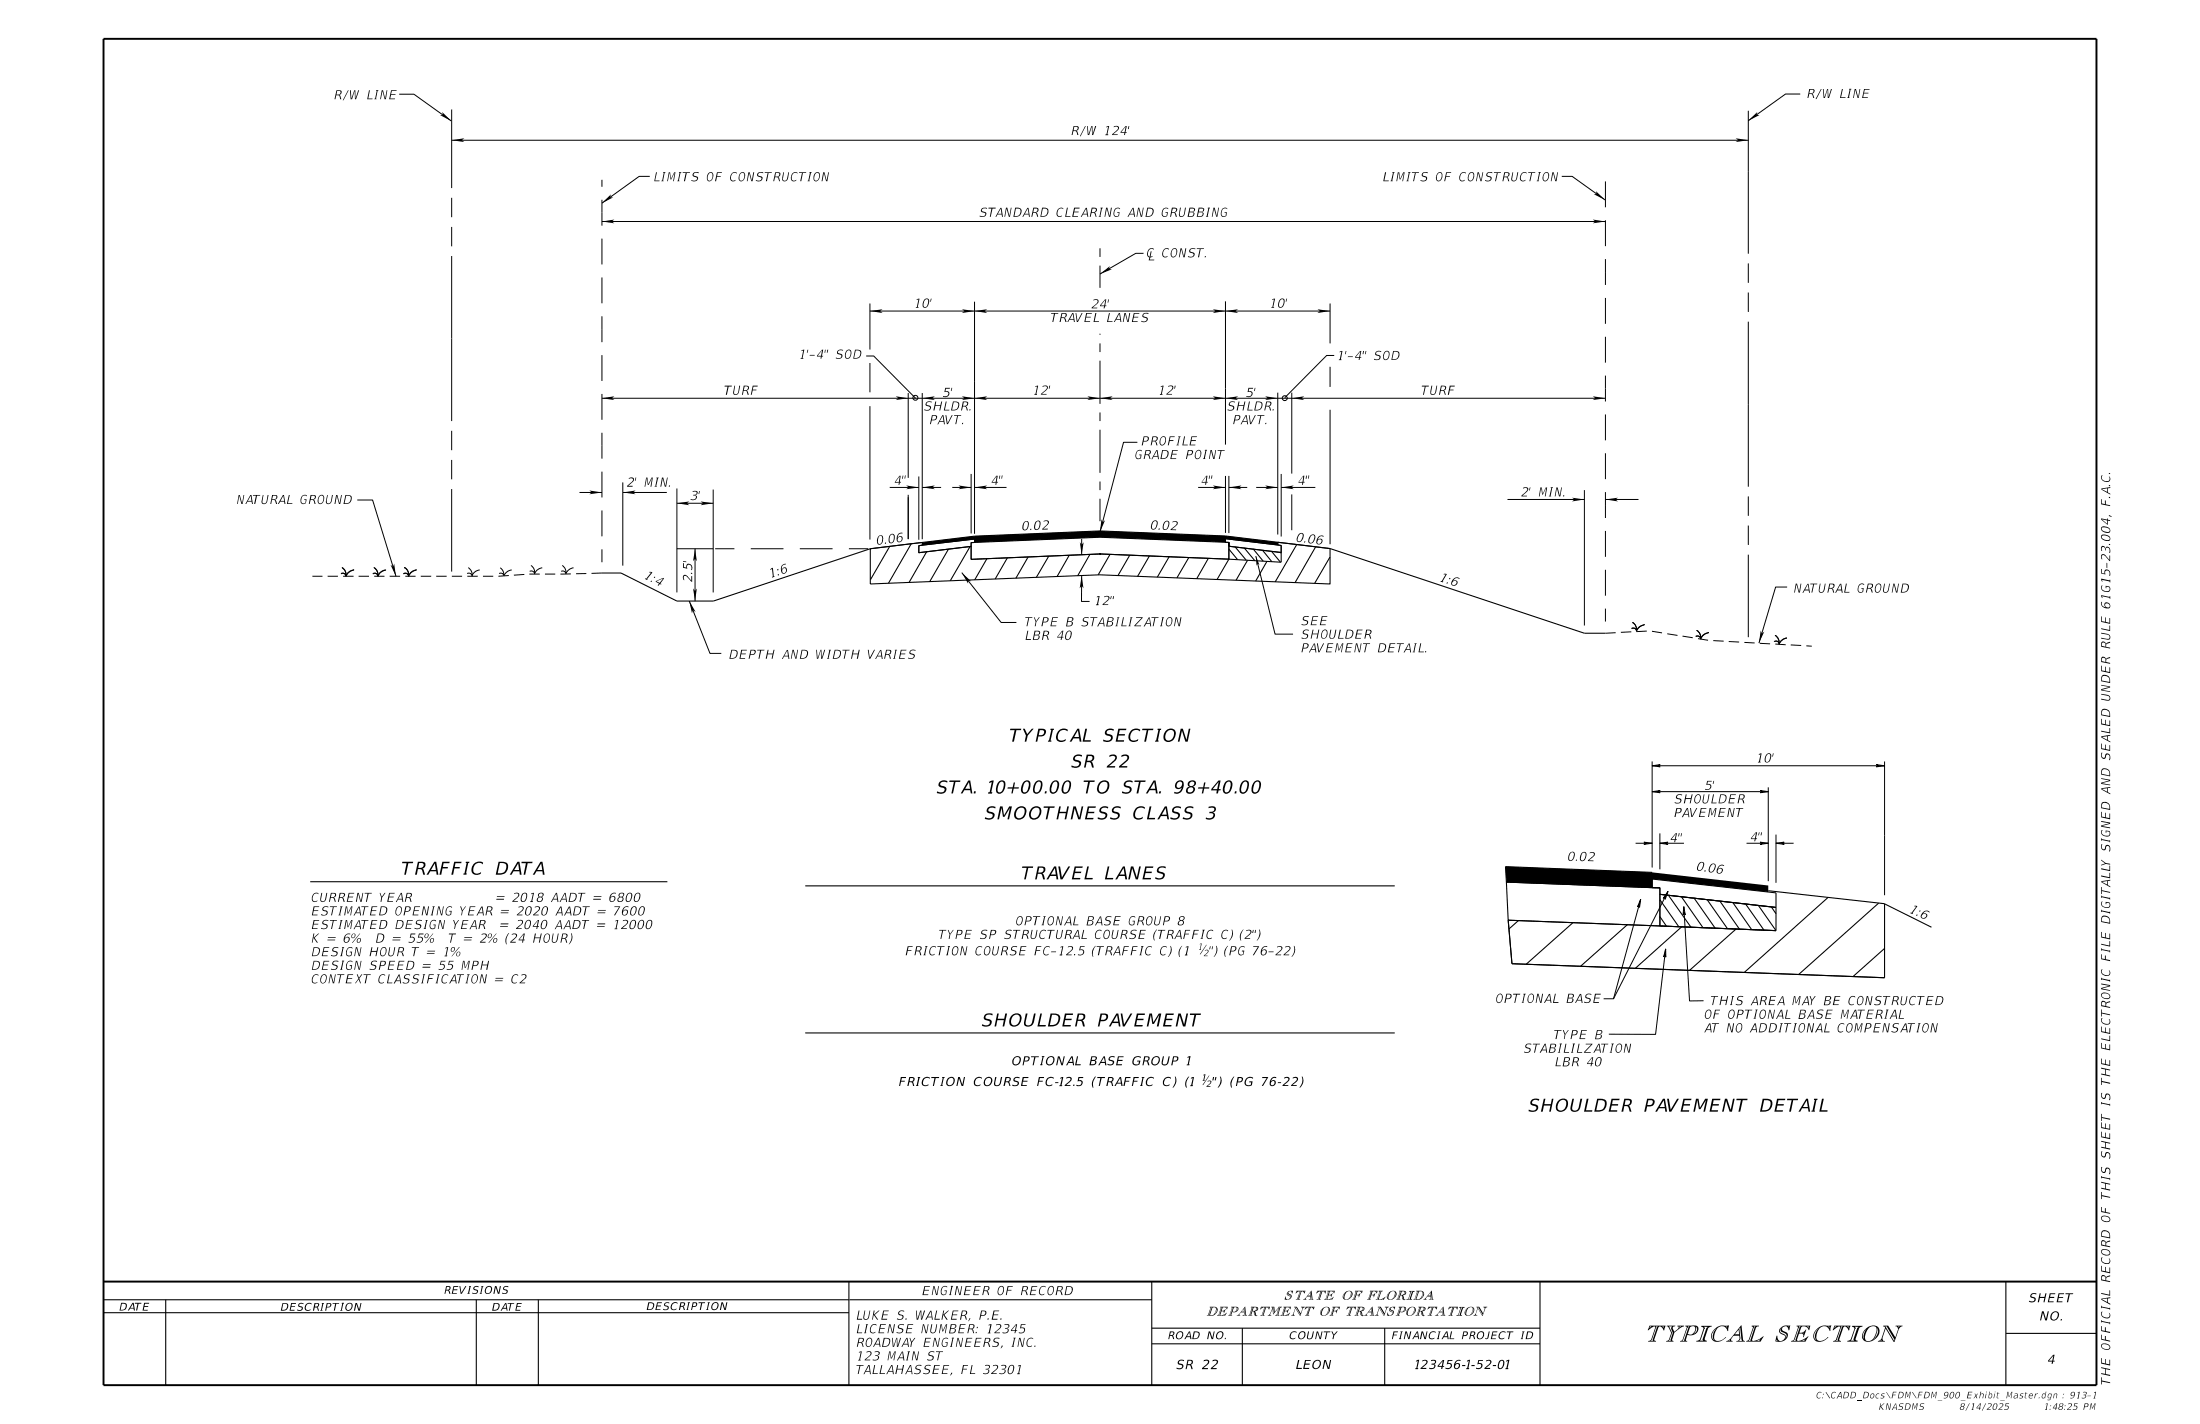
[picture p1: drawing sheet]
<svg xmlns="http://www.w3.org/2000/svg" width="432mm" height="279mm" viewBox="0 0 432 279" stroke-linecap="round" stroke-linejoin="round" font-family="sans-serif">
<g fill="none" stroke="#000" stroke-width=".2">
<path d="M78.4 18.5h2.8l7.4 5.2M353.3 18.5h-2.9l-7.3 5.2M88.7 27.5h254.4M88.7 21.5v15.4M88.7 38.8v3.8M118.1 35.3v1.4M118.1 39.2v5.1M127.5 34.6h-2.1l-7.3 5.3M306.5 34.6h2.1l6.4 4.6M315.1 35.6v5.1M343.1 21.7v28.1M88.7 44.5v3.8"/>
<path d="M88.7 50.2v32.4M118.1 43.5h197M118.1 46.8v5.1M118.1 54.4v5.1M170.7 59.5v9.1M191.3 59.2v45.5M215.9 48.7v1.7M215.9 52.1v4.4M224.4 49.7h-1.5l-7 4.1M240.5 59.1v28.1M261.1 59.5v7.9M315.1 43.2v5.1"/>
<path d="M315.1 50.8v5.1M315.1 58.5v5M343.1 51.7v3.8M343.1 57.4v3.8M118.1 78.1h197M118.1 62.1v5M118.1 69.7v5.1M118.1 77.3v5.1M170 69.8h1.5l8.2 8.3M170.7 71.2v5.8M170.7 79.7v26.2M170.7 61h90.4"/>
<path d="M178.3 77.1v16.7M181 77.1v28.7M215.9 65.5v.2M215.9 67.4v1.7M215.9 70.8v8.4M250.8 77v27.9M253.5 77v15.9M261.1 72v3.9M261.9 69.7h-1.5l-8.2 8.3M315.1 66.1v5.1M315.1 73.7v5.1M343.1 63.1v32.4"/>
<path d="M70.1 98.1h3l4.6 15M88.7 84.5v3.8M88.7 90.2v3.9M88.7 96v16.1M113.7 96.6h4.4M118.1 84.9v5.1M118.1 92.5v5.1M122.2 94.7v16.3M122.3 96.6h8.6M132.9 98.7h7.1M132.9 95.8v20.4M140 96.1v20.1"/>
<path d="M174.6 95.6h5.7M178.3 97.1v8.7M180.3 93.5v12.4M181 95.6h3.7M186.9 95.6h3.7M190.6 93v11.7M191.3 95.6h6.3M215.9 80.9v1.7M215.9 84.3v8.5M215.9 94.5v1.7M215.9 97.9v4.4M223.2 86.8h-2.7l-4.6 17.6"/>
<path d="M235.2 95.6h5.3M240.5 93.4v11.2M241.2 95.6h3.6M241.2 93.4v11.2M246.6 95.6h4.2M251.5 95.6h6.7M251.5 93v12.3M253.5 97v7M261.1 80.4v26.4M295.9 98h15.1M311 96.2v26.5M315.1 98h6.5"/>
<path d="M315.1 81.3v5.1M315.1 88.9v5.1M315.1 96.6v5M343.1 97.4v3.8M61.3 113.1h2M64.3 113.1h2M67 112.5h.1M67.2 111.4a1.5 1.5 0 0 1 .7 1.6M67.2 111.4h.1M67.2 111.4a1.67 1.67 0 0 1 .7 1.7M67.3 113.1h2.1M69.4 111.8a1.89 1.89 0 0 0-1.5 1.1 .65 .65 0 0 0-.9-.4"/>
<path d="M69.4 111.9a1.89 1.89 0 0 0-1.5 1.2l-.1-.4a.58 .58 0 0 0-.8-.1M69.4 111.9h.1M70.4 113.1h2M73.2 112.5a.62 .62 0 0 1 1 .4M73.2 112.5h.1M73.4 111.4h.1M73.4 113.1h2.1M73.4 111.4a1.59 1.59 0 0 1 .8 1.7M73.4 111.4a1.61 1.61 0 0 1 .8 1.6M75.7 111.8a1.89 1.89 0 0 0-1.5 1.1M75.7 111.9h.1M75.7 111.9a1.95 1.95 0 0 0-1.5 1.2 .6 .6 0 0 0-1-.5"/>
<path d="M76.5 113.1h2M79.2 112.5a.66 .66 0 0 1 1 .4M79.2 112.5h.1M79.5 111.4h.1M79.4 111.4a1.57 1.57 0 0 1 .8 1.6M79.5 111.4a1.59 1.59 0 0 1 .7 1.7M79.6 113.1h2M81.7 111.8a1.8 1.8 0 0 0-1.5 1.1M81.7 111.9a1.94 1.94 0 0 0-1.5 1.2l-.2-.4a.58 .58 0 0 0-.7-.1M81.7 111.9h.1M82.6 113.1h2M85.6 113.1h2.1"/>
<path d="M88.7 113.1h2M91.7 113.1h2.1M91.9 111.4a1.62 1.62 0 0 1 .7 1.7M94.2 111.8a1.89 1.89 0 0 0-1.6 1.1 .65 .65 0 0 0-.9-.4M94.8 113.1h2M98 112.5a.62 .62 0 0 1 .9 .4M98.2 111.4a1.61 1.61 0 0 1 .7 1.6M99.9 112.9l-2.1 .2M100.4 111.8a1.89 1.89 0 0 0-1.5 1.1M102.9 112.7l-2 .2M103.9 112.6h2M104 112.1a.66 .66 0 0 1 .9 .4"/>
<path d="M104.2 110.9a1.59 1.59 0 0 1 .7 1.7M106.4 111.4a1.85 1.85 0 0 0-1.4 1.1M107 112.6h2M110.1 112.1a.63 .63 0 0 1 1 .4M110.3 110.9a1.59 1.59 0 0 1 .8 1.7M112 112.6h-2M112.6 111.4a1.89 1.89 0 0 0-1.5 1.1M115.1 112.5l-2 .1M118.1 100.2v5M118.1 107.8v2.5M118.1 112.4l-2 .1M132.9 107.7h7.1"/>
<path d="M135.3 117.9l4 10.3h2.3M136.4 107.7v10.2M140.4 107.7h3.7M147.4 107.7h6.4M157 107.7h6.4M166.6 107.7h3.8M181 106.4l-10.2 1.3M188.8 112.4l7.7 9.7h3M191.3 105.8v.6M212.3 113v5h1.6M212.3 105.8v3M246.5 109.1l3.8 15.3h3.5"/>
<path d="M315.1 104.2v5.1M315.1 111.8v5.1M315.1 119.4v2.6M343.1 103.1v3.8M343.1 108.8v16.2M350.8 115.2h-2.3l-3.3 11M317.1 124.1l-2 .1M320.2 124l-2.1 .1M320.3 123.3h.1M320.3 123.3a.66 .66 0 0 1 .9 .3M320.3 123.3h.4a.6 .6 0 0 1 .5 .6M320.5 122.1a1.67 1.67 0 0 1 .7 1.7"/>
<path d="M320.5 122.2a1.5 1.5 0 0 1 .7 1.5M320.5 122.1h.1M322.7 122.6h.1M322.7 122.6a1.99 1.99 0 0 0-1.5 1.1M322.7 122.6a1.89 1.89 0 0 0-1.5 1.3M323.2 123.8l-2 .1M324.2 123.9l2 .3M327.2 124.4l2 .3M330.2 124.8l2 .3M332.8 124.8h.1M333.1 123.7a1.5 1.5 0 0 1 .7 1.6M333.1 123.7h.1"/>
<path d="M333.1 123.7a1.67 1.67 0 0 1 .7 1.7M333.3 125.3l1.9 .3M335.3 124.2h.1M335.3 124.1a1.89 1.89 0 0 0-1.5 1.1 .65 .65 0 0 0-1-.4M335.3 124.2a1.89 1.89 0 0 0-1.5 1.2l-.3-.5h-.6M336.3 125.7l2 .1M339.3 125.9l2 .1M342.4 126l2 .2M345.4 126.2l2 .1M348.3 125.9l.2-.1a.59 .59 0 0 1 .7 .6M348.3 125.9a.61 .61 0 0 1 .9 .3M348.3 125.9h.1"/>
<path d="M348.4 126.4l2.1 .1M348.5 124.7h.1M348.5 124.7a1.68 1.68 0 0 1 .7 1.7 1.91 1.91 0 0 1 1.5-1.2M348.5 124.7a1.71 1.71 0 0 1 .7 1.6M350.7 125.2a1.89 1.89 0 0 0-1.5 1.1M351.5 126.5l2 .1M354.5 126.7l1.1 .1M324.3 155.3h22.8M324.3 149.4v20.8M324.3 150.2h45.6M324.3 155.3l1.5-.2-.4 .2 .4 .2zM324.3 150.2l1.5-.2-.4 .2 .4 .3z"/>
<path d="M345.5 155.1l1.6 .2-1.6 .2 .4-.2zM347.1 154.5v18.4M368.3 150l1.6 .2-1.6 .3 .5-.3zM369.9 149.4v26.2M321 165.5h3.3M322 176.5l-.2 1.5-.1-.4-.3 .3zM322 176.5l-5.3 19.5h-2M322.7 165.2l1.6 .3-1.6 .2 .4-.2zM325.8 165.5h4.7M325.8 175.5l22.8 2.5M325.8 163.5v7.1M325.8 165.5l1.5-.3-.4 .3 .4 .2z"/>
<path d="M327.4 174.9l-.6 1.5v-.5l-.3 .3zM327.4 174.9l-10.7 21.1M330.5 177.9l1.1 18.5h2.8M330.5 177.9l.3 1.6-.3-.5-.2 .5zM342.8 165.5h4.3M348.6 165.5h3.4M348.6 163.8v9.4M348.6 165.5l1.6-.3-.5 .3 .5 .2zM325.8 181.7l22.8 .9M326.9 186.2l.1 1.6-.2-.5-.3 .4zM326.9 186.2l-2 16.8-9.1-.1"/>
<circle cx="179.7" cy="78.1" r=".49"/>
<circle cx="252.2" cy="78.1" r=".49"/>
</g>
<g fill="#000">
<path d="M236.7 185.4h.2l-1.3 1.9h-.1zM237.3 211h.1l-1.3 1.9h-.1z"/>
<path d="M86.8 22l1.8 1.7-2.2-1.1h.6z" fill-rule="evenodd"/>
<path d="M88.7 27.5l2.4-.4-.5 .4 .5 .4z" fill-rule="evenodd"/>
<path d="M118.1 39.9l1.8-1.8-.2 .6h.6z" fill-rule="evenodd"/>
<path d="M128.8 33.8h.1l-.3 1.6h.9l-.1 .2h-1z" fill-rule="evenodd"/>
<path d="M130.2 33.8h.4v.1h-.1l-.4 1.6 .1 .1h-.4l.2-.1 .3-1.6h-.2z" fill-rule="evenodd"/>
<path d="M131.3 33.8h.2l.2 1.3 .6-1.3h.3l-.3 1.8h-.2l.3-1.8-.6 1.4h-.2l-.2-1.4-.3 1.8h-.1z" fill-rule="evenodd"/>
<path d="M133.3 33.8h.4l-.1 .1-.4 1.6h.2v.1h-.5l.2-.1 .3-1.6h-.2z" fill-rule="evenodd"/>
<path d="M134 33.8h1.4v.1h-.6l-.4 1.7h-.2l.4-1.7h-.6z" fill-rule="evenodd"/>
<path d="M136.2 33.9l.7-.1h.3l-.1 .2a.54 .54 0 0 0-.6-.1 .54 .54 0 0 0-.3 .5 .73 .73 0 0 1 .8 .6 .88 .88 0 0 1-1.3 .5v-.2a.58 .58 0 0 0 .7 .2 .58 .58 0 0 0 .3-.6 .75 .75 0 0 1-.8-.6z" fill-rule="evenodd"/>
<path d="M139 34a1.16 1.16 0 0 0 0 1.6 1.03 1.03 0 0 0 .9-.7 1.03 1.03 0 0 0-.2-1.1h-.4zM139.2 34a.47 .47 0 0 1 .6 .1 .47 .47 0 0 1 0 .6 .56 .56 0 0 1-.2 .6 .56 .56 0 0 1-.7-.1 1.25 1.25 0 0 1 .3-1.2z" fill-rule="evenodd"/>
<path d="M140.7 33.8h1v.1h-.8l-.1 .6h.7v.2h-.8l-.2 .9h-.2z" fill-rule="evenodd"/>
<path d="M143.7 34l.6-.2 .3 .1v.2a.73 .73 0 0 0-.9 0 .73 .73 0 0 0-.2 .8 .5 .5 0 0 0 .3 .6 .5 .5 0 0 0 .6-.3 .6 .6 0 0 1-.8 .3 .6 .6 0 0 1-.3-.8z" fill-rule="evenodd"/>
<path d="M145.3 34a.97 .97 0 0 0 .2 1.6 1.1 1.1 0 0 0 .4-1.8h-.3zM145.5 34a.48 .48 0 0 1 .5 .1 .48 .48 0 0 1 .1 .6 .56 .56 0 0 1-.3 .6 .56 .56 0 0 1-.6-.1 1.31 1.31 0 0 1 .3-1.2z" fill-rule="evenodd"/>
<path d="M146.9 33.8h.2l.5 1.6 .2-1.6h.2l-.3 1.8h-.2l-.5-1.7-.3 1.7h-.1z" fill-rule="evenodd"/>
<path d="M148.8 33.9l.8-.1h.2v.2a.54 .54 0 0 0-.7-.1 .54 .54 0 0 0-.3 .5 .68 .68 0 0 1 .8 .7 .91 .91 0 0 1-1.3 .4l.1-.2a.58 .58 0 0 0 .7 .2 .58 .58 0 0 0 .3-.6 .75 .75 0 0 1-.8-.6z" fill-rule="evenodd"/>
<path d="M150.1 33.8h1.4l-.1 .1h-.6l-.3 1.7h-.2l.4-1.7h-.6z" fill-rule="evenodd"/>
<path d="M152.2 33.8l-.4 1.8h.1l.2-.8 .5 .1 .3 .7h.2l-.2-.7-.2-.2a.46 .46 0 0 0 .5-.4 .46 .46 0 0 0-.5-.5zM152.3 33.9h.3a.36 .36 0 0 1 .4 .5 .36 .36 0 0 1-.5 .2h-.3z" fill-rule="evenodd"/>
<path d="M153.7 33.8h.2l-.2 1.1a.42 .42 0 0 0 .3 .6 .42 .42 0 0 0 .5-.5l.2-1.2h.2l-.2 1.1a.6 .6 0 0 1-.6 .7 .6 .6 0 0 1-.6-.7z" fill-rule="evenodd"/>
<path d="M155.5 34a.54 .54 0 0 1 .6-.3 .54 .54 0 0 1 .4 .4 .73 .73 0 0 0-.9 0 .73 .73 0 0 0-.2 .8 .5 .5 0 0 0 .3 .6 .5 .5 0 0 0 .6-.3 .6 .6 0 0 1-.8 .3 .6 .6 0 0 1-.2-.8z" fill-rule="evenodd"/>
<path d="M156.8 33.8h1.5l-.1 .1h-.6l-.3 1.7h-.2l.3-1.7h-.6z" fill-rule="evenodd"/>
<path d="M158.9 33.8h.4l-.5 1.7h.2l-.5 .1 .1-.1z" fill-rule="evenodd"/>
<path d="M159.9 34a1.15 1.15 0 0 0 .1 1.6 1.03 1.03 0 0 0 .9-.7 1.03 1.03 0 0 0-.3-1.1h-.3zM160.2 34a.47 .47 0 0 1 .5 .1 .47 .47 0 0 1 .1 .6 .56 .56 0 0 1-.3 .6 .56 .56 0 0 1-.7-.1l.1-.7z" fill-rule="evenodd"/>
<path d="M161.6 33.8h.2l.4 1.6 .4-1.6h.1l-.3 1.8h-.3l-.4-1.7-.3 1.7h-.1z" fill-rule="evenodd"/>
<path d="M271.9 33.8h.2l-.4 1.6h.9v.2h-1.1z" fill-rule="evenodd"/>
<path d="M273.3 33.8h.4l-.1 .1-.3 1.6h.1l-.5 .1 .2-.1 .3-1.6h-.1z" fill-rule="evenodd"/>
<path d="M274.4 33.8h.2l.2 1.3 .6-1.3h.3l-.3 1.8h-.2l.4-1.8-.7 1.4h-.2l-.2-1.4-.3 1.8h-.1z" fill-rule="evenodd"/>
<path d="M276.4 33.8h.4v.1h-.1l-.3 1.6 .1 .1h-.5l.2-.1 .3-1.6h-.1z" fill-rule="evenodd"/>
<path d="M277.1 33.8h1.4v.1h-.6l-.4 1.7h-.1l.3-1.7h-.6z" fill-rule="evenodd"/>
<path d="M279.2 34l.2-.2h.6h.2v.2a.57 .57 0 0 0-.6-.1 .57 .57 0 0 0-.4 .5l.2 .1a.55 .55 0 0 1 .6 .1 .55 .55 0 0 1 .1 .6 .98 .98 0 0 1-1.3 .3v-.2a.58 .58 0 0 0 .7 .2 .58 .58 0 0 0 .4-.6 .73 .73 0 0 1-.9-.6z" fill-rule="evenodd"/>
<path d="M282.2 34a.97 .97 0 0 0 .1 1.6 1.1 1.1 0 0 0 .5-1.8h-.3zM282.3 34a.48 .48 0 0 1 .6 .1 .48 .48 0 0 1 .1 .6 .56 .56 0 0 1-.3 .6 .56 .56 0 0 1-.7-.1 1.31 1.31 0 0 1 .3-1.2z" fill-rule="evenodd"/>
<path d="M283.8 33.8h1v.1h-.8l-.2 .6h.8v.2h-.8l-.2 .9h-.1z" fill-rule="evenodd"/>
<path d="M286.7 34a.54 .54 0 0 1 .6-.3 .54 .54 0 0 1 .4 .4 .75 .75 0 0 0-.9 0 .75 .75 0 0 0-.2 .8 .52 .52 0 0 0 .3 .6 .52 .52 0 0 0 .6-.3 .62 .62 0 0 1-.8 .3 .62 .62 0 0 1-.3-.8z" fill-rule="evenodd"/>
<path d="M288.4 34a1.15 1.15 0 0 0 0 1.6 1.04 1.04 0 0 0 .9-.7 1.04 1.04 0 0 0-.3-1.1h-.3zM288.6 34a.47 .47 0 0 1 .5 .1 .47 .47 0 0 1 .1 .6 .51 .51 0 0 1-.3 .6 .51 .51 0 0 1-.7-.2l.1-.6z" fill-rule="evenodd"/>
<path d="M290 33.8h.3l.4 1.6 .3-1.6h.1l-.3 1.8h-.2l-.5-1.7-.3 1.7h-.1z" fill-rule="evenodd"/>
<path d="M291.8 34l.3-.2h.6h.2v.2a.57 .57 0 0 0-.6-.1 .57 .57 0 0 0-.4 .5l.1 .1a.55 .55 0 0 1 .6 .1 .55 .55 0 0 1 .1 .6 .96 .96 0 0 1-1.2 .3v-.2a.58 .58 0 0 0 .7 .2 .58 .58 0 0 0 .3-.6 .72 .72 0 0 1-.8-.6z" fill-rule="evenodd"/>
<path d="M293.2 33.8h1.4v.1h-.6l-.4 1.7h-.2l.4-1.7h-.6z" fill-rule="evenodd"/>
<path d="M295.2 33.8l-.3 1.8h.2l.1-.8 .6 .1 .2 .7h.2l-.4-.9a.46 .46 0 0 0 .5-.5 .46 .46 0 0 0-.5-.4zM295.4 33.9h.3a.36 .36 0 0 1 .4 .5 .36 .36 0 0 1-.5 .2h-.4z" fill-rule="evenodd"/>
<path d="M296.9 33.8h.1l-.2 1.1a.42 .42 0 0 0 .3 .6 .42 .42 0 0 0 .5-.5l.2-1.2h.2l-.2 1.1a.58 .58 0 0 1-.6 .7 .58 .58 0 0 1-.5-.7z" fill-rule="evenodd"/>
<path d="M298.7 34l.7-.2 .2 .1v.2a.73 .73 0 0 0-.9 0 .73 .73 0 0 0-.2 .8 .5 .5 0 0 0 .3 .5 .5 .5 0 0 0 .6-.2 .6 .6 0 0 1-.8 .3 .6 .6 0 0 1-.3-.8z" fill-rule="evenodd"/>
<path d="M300 33.8h1.3v.1h-.6l-.3 1.7h-.2l.3-1.7h-.6z" fill-rule="evenodd"/>
<path d="M302 33.8h.4l-.1 .1-.4 1.6h.2l-.1 .1h-.4l.2-.1 .3-1.6h-.2z" fill-rule="evenodd"/>
<path d="M303.1 34a.97 .97 0 0 0 .1 1.6 1.1 1.1 0 0 0 .5-1.8h-.3zM303.3 34a.48 .48 0 0 1 .5 .1 .48 .48 0 0 1 .1 .6 .56 .56 0 0 1-.3 .6 .56 .56 0 0 1-.6-.1 1.31 1.31 0 0 1 .3-1.2z" fill-rule="evenodd"/>
<path d="M304.7 33.8h.2l.5 1.6 .2-1.6h.2l-.3 1.8h-.2l-.5-1.7-.3 1.7h-.1z" fill-rule="evenodd"/>
<path d="M313.2 37.5l1.8 1.7-2.2-1.1h.6z" fill-rule="evenodd"/>
<path d="M343.1 23.7l1.8-1.7-.2 .5 .6 .1z" fill-rule="evenodd"/>
<path d="M340.7 27.1l2.4 .4-2.4 .4 .5-.4z" fill-rule="evenodd"/>
<path d="M118.1 43.5l2.5-.4-.5 .4 .5 .3z" fill-rule="evenodd"/>
<path d="M215.9 53.8l1.9-1.6-.2 .6h.6z" fill-rule="evenodd"/>
<path d="M225.5 48.9l.7-.2 .3 .1-.1 .2a.74 .74 0 0 0-.8 0 .74 .74 0 0 0-.3 .8l.1 .4 .2 .2 .2-1.1h.2l-.2 1.1 .4-.2-.1 .2-.3 .1-.1 .4h.9l-.1 .2h-1l.1-.6a.98 .98 0 0 1-.1-1.6z" fill-rule="evenodd"/>
<path d="M228.5 48.9l.6-.2 .3 .1v.2a.77 .77 0 0 0-1.1 .3 .77 .77 0 0 0 .4 1.1l.5-.2a.61 .61 0 0 1-.8 .2 .61 .61 0 0 1-.3-.8z" fill-rule="evenodd"/>
<path d="M230.1 48.9a.96 .96 0 0 0 .2 1.6 1.1 1.1 0 0 0 .4-1.8h-.3zM230.3 48.9a.48 .48 0 0 1 .5 .1 .48 .48 0 0 1 .1 .6 .52 .52 0 0 1-.3 .7 .52 .52 0 0 1-.7-.3l.1-.6z" fill-rule="evenodd"/>
<path d="M231.7 48.7h.3l.4 1.6 .3-1.6h.1l-.3 1.8h-.2l-.5-1.6-.3 1.6h-.1z" fill-rule="evenodd"/>
<path d="M233.5 48.9l.6-.2 .5 .1v.1a.52 .52 0 0 0-.7-.1 .52 .52 0 0 0-.3 .6 .7 .7 0 0 1 .9 .6 .93 .93 0 0 1-1.3 .4v-.2a.63 .63 0 0 0 .6 .2 .63 .63 0 0 0 .5-.5l-.3-.2a.44 .44 0 0 1-.5-.2 .44 .44 0 0 1 0-.6z" fill-rule="evenodd"/>
<path d="M234.9 48.7h1.4v.2h-.6l-.4 1.6h-.2l.4-1.6h-.6z" fill-rule="evenodd"/>
<path d="M236.5 50.2h.2l-.1 .3h-.2z" fill-rule="evenodd"/>
<path d="M312.6 43.1l2.5 .4-2.5 .3 .5-.3z" fill-rule="evenodd"/>
<path d="M118.1 78.1l2.5-.3-.5 .3 .5 .4z" fill-rule="evenodd"/>
<path d="M170.7 61l2.5-.3-.5 .3 .5 .4z" fill-rule="evenodd"/>
<path d="M175.8 77.8l2.5 .3-2.5 .4 .5-.4z" fill-rule="evenodd"/>
<path d="M181 78.1l2.5-.3-.5 .3 .5 .4z" fill-rule="evenodd"/>
<path d="M188.8 77.8l2.5 .3-2.5 .4 .5-.4z" fill-rule="evenodd"/>
<path d="M188.8 60.7l2.5 .3-2.5 .4 .5-.4z" fill-rule="evenodd"/>
<path d="M191.3 61l2.4-.3-.4 .3 .4 .4z" fill-rule="evenodd"/>
<path d="M191.3 78.1l2.4-.3-.4 .3 .4 .4z" fill-rule="evenodd"/>
<path d="M215.9 78.1l2.5-.3-.5 .3 .5 .4z" fill-rule="evenodd"/>
<path d="M213.4 77.8l2.5 .3-2.5 .4 .5-.4z" fill-rule="evenodd"/>
<path d="M240.5 78.1l2.5-.3-.5 .3 .5 .4z" fill-rule="evenodd"/>
<path d="M238.1 60.7l2.4 .3-2.4 .4 .4-.4z" fill-rule="evenodd"/>
<path d="M240.5 61l2.5-.3-.5 .3 .5 .4z" fill-rule="evenodd"/>
<path d="M238.1 77.8l2.4 .3-2.4 .4 .4-.4z" fill-rule="evenodd"/>
<path d="M248.3 77.8l2.5 .3-2.5 .4 .5-.4z" fill-rule="evenodd"/>
<path d="M253.5 78.1l2.5-.3-.5 .3 .5 .4z" fill-rule="evenodd"/>
<path d="M258.6 60.7l2.5 .3-2.5 .4 .5-.4z" fill-rule="evenodd"/>
<path d="M312.6 77.8l2.5 .3-2.5 .4 .5-.4z" fill-rule="evenodd"/>
<path d="M115.7 96.2l2.4 .4-2.4 .4 .5-.4z" fill-rule="evenodd"/>
<path d="M122.3 96.6l2.4-.4-.5 .4 .5 .4z" fill-rule="evenodd"/>
<path d="M132.9 98.7l2.4-.3-.5 .3 .5 .4z" fill-rule="evenodd"/>
<path d="M137.5 98.4l2.5 .3-2.5 .4 .5-.4z" fill-rule="evenodd"/>
<path d="M177.9 95.2l2.4 .4-2.4 .4 .5-.4z" fill-rule="evenodd"/>
<path d="M181 95.6l2.5-.4-.5 .4 .5 .4z" fill-rule="evenodd"/>
<path d="M188.1 95.2l2.5 .4-2.5 .4 .5-.4z" fill-rule="evenodd"/>
<path d="M191.3 95.6l2.4-.4-.4 .4 .4 .4z" fill-rule="evenodd"/>
<path d="M238.1 95.2l2.4 .4-2.4 .4 .4-.4z" fill-rule="evenodd"/>
<path d="M241.2 95.6l2.5-.4-.5 .4 .5 .4z" fill-rule="evenodd"/>
<path d="M248.3 95.2l2.5 .4-2.5 .4 .5-.4z" fill-rule="evenodd"/>
<path d="M251.5 95.6l2.4-.4-.5 .4 .5 .4z" fill-rule="evenodd"/>
<path d="M308.5 97.6l2.5 .4-2.5 .4 .5-.4z" fill-rule="evenodd"/>
<path d="M315.1 98l2.5-.4-.5 .4 .5 .4z" fill-rule="evenodd"/>
<path d="M76.7 110.8l.5 .4 .2-.6 .3 2.5z" fill-rule="evenodd"/>
<path d="M135.3 117.9l1.2 2.2-.5-.4-.2 .6z" fill-rule="evenodd"/>
<path d="M136.4 107.7l.4 2.4-.4-.5-.4 .5z" fill-rule="evenodd"/>
<path d="M136 115.5l.4 .5 .4-.5-.4 2.4z" fill-rule="evenodd"/>
<path d="M188.8 112.4l1.8 1.7-.6-.2v.6z" fill-rule="evenodd"/>
<path d="M181 106.4l10.3-1.2 24.6-1 24.6 1 10.3 1.2v.5l-10.3-1.2v.7l-24.6-1-24.6 1v-.6l-10.3 1.2z" fill-rule="evenodd"/>
<path d="M211.9 106.4l.4 .5 .4-.5-.4 2.4z" fill-rule="evenodd"/>
<path d="M212.3 113l.4 2.4-.4-.5-.4 .5z" fill-rule="evenodd"/>
<path d="M216.2 101.9l.2 .6 .5-.4-1 2.3z" fill-rule="evenodd"/>
<path d="M246.5 109.1l.7 1.7-.4-.2-.2 .4z" fill-rule="evenodd"/>
<path d="M345.6 123.7l.2 .6 .5-.4-1.1 2.3z" fill-rule="evenodd"/>
<path d="M295.5 170l28.8 1.2 22.8 2.5v1.3l-22.8-2.5v1.7l-28.6-1.1z" fill-rule="evenodd"/>
<path d="M98.2 181.7h1.5v.2h-1.6z" fill-rule="evenodd"/>
<path d="M98.3 181.2h1.5v.2h-1.6z" fill-rule="evenodd"/>
<path d="M289.8 256.4l.2 .2-.4 1.2-.4 .4h.7l-.2-.2v-.3l.4-1 .9 1.5 .5-1.5 .4-.3h-.8l.3 .4-.3 .9-.8-1.3zM289.5 258l.1 .1h-.1zM291.4 256.5h.2l-.1 .1zM290 256.5h.2l.8 1.6z" fill-rule="evenodd"/>
<path d="M369.6 260.1v.1l.3 .1 .1 .2-.7 2.1-.8 .6h1.4l.1-.1-.4-.1-.1-.4 .6-1.9 1.6 2.6h.1l.9-2.5 .8-.7h-1.4l-.1 .1 .4 .2 .1 .4-.5 1.6-1.4-2.3zM369.1 263.1l.2-.2v.2zM372.5 260.2h.4l-.2 .3zM370 260.2l.4 .2 1.4 2.5v.2z" fill-rule="evenodd"/>
</g>
<g fill="none" stroke="#000" stroke-width=".21">
<path d="M170.8 107.7l10.2-1.3v.6l-.7 .1v1.3l10.3-1.2v2.5l25.4-1 25.2 1v-2.5l10.3 1.2v-1.4l-.7-.1v-.5l10.3 1.2v7l-45.3-1.8-45 1.8zM170.8 107.7l-30.8 10.2h-7.1l-11-5.5h-3.8M174.6 107.2l-3.7 6.5M178.9 106.7l-4.5 7.7M180.3 107.1l11-1.3v.6l-.7 .1v.7l-10.3 1.2zM181.9 108.2l-3.5 6.1M186.2 107.7l-3.7 6.5M190.4 107.2l-3.9 6.7M190.6 106.5l25.3-1.1 25.3 1v3.3l-25.3-1h.1l-25.4 1zM191.3 105.8l-10.3 1.2v-.6l10.3-1.2 24.6-1 24.6 1 10.3 1.2M193.7 109.6l-2.4 4.2M197.7 109.4l-2.4 4.2"/>
<path d="M201.8 109.3l-2.4 4.2M205.8 109.1l-2.4 4.2M209.9 108.9l-2.4 4.2M213.9 108.8l-2.4 4.2M217.9 108.8l-2.4 4M221.8 108.9l-2.4 4M225.6 109.1l-2.3 4M229.5 109.2l-2.3 4M233.3 109.4l-2.3 4M237.2 109.5l-2.3 4.1M240.5 105.7v.7zM240.5 105.7l11 1.3v1.4l-10.3-1.2v-.8h-.7z"/>
<path d="M240.5 105.7l10.3 1.2v-.5M241.2 106.4v.8zM241.2 107.7l1.7 2.1M242.4 107.3l2.2 2.6M244.2 107.5l2.1 2.5M244.9 109.9l-2.3 3.9M246 107.7l1.9 2.4M247.8 107.9l1.8 2.3M248.7 110.1l-2.2 3.9M249.6 108.2l1.7 2.1M250.8 106.4l10.3 1.2 49.9 16.6h4.1M251.3 108.4l.2 .1"/>
<path d="M251.5 108.4v1.9l-10.3-.6-2.3 4M254.5 106.8l-4.2 7.4M258.2 107.3l-4 7M261 109.3l-3 5.2M60.9 173h70.1M158 173.8h115.8M295.7 173.1l30.1 1.1v7.5l-29.8-1.1zM295.7 173.1l28.6 1.1M324.3 172.5l24.3 2.7v7.4l-22.8-.9v-6.2l22.8 2.5-22.8-2.5v-1.3h-1.5zM324.3 174.2h1.5M324.3 171.2l-28.8-1.2 .2 3.1M324.3 172.5v1.7"/>
<path d="M325.8 176.5l3.7 5.3M325.8 179.8l1.3 2M327.5 175.7l4.4 6.2M330 176l4.3 6M332.5 176.2l4.2 5.9M335.1 176.5l4 5.7M337.6 176.8l3.8 5.5M340.1 177.1l3.7 5.3M342.6 177.4l3.6 5.1M345.1 177.7l3.5 4.9M347.1 174.8l22.7 2.5 9.3 4.6M347.7 177.9l.9 1.4"/>
<path d="M358.8 176.1l-16.5 14.7M368.7 177.2l-15.7 14M369.9 177.3v14.5l-73.1-2.7M296.8 189.1l27.5 1M298 180.6l-1.8 1.7M308.7 181l-9.2 8.2M319.4 181.4l-9.2 8.2M330.1 181.9l-9.1 8.1M340.8 182.2l-9.2 8.2M348.6 182.6l-52.6-2 .8 8.5M369.9 186.1l-6.2 5.5M158 202.7h115.8"/>
<path d="M20.3 255h146.3M20.3 257.6h146.3M32.5 255v16.8M93.5 255v16.8M105.7 255v16.8M166.6 251.5v20.3M166.7 255h59.4M226.1 251.5v20.3M302.3 251.5v20.3M393.7 251.5v20.3M226.1 260.6h76.2M226.1 263.7h76.2"/>
<path d="M243.8 260.6v11.2M271.8 260.6v11.2M393.7 261.6h17.8"/>
</g>
<path d="M20.3 7.6h391.2v264.2h-391.2zM20.3 251.5h391.2" fill="none" stroke="#000" stroke-width=".38"/>
<text font-size="3.2" x="322.5" y="263.2">TYPICAL SECTION</text>
<g font-size="2.5">
<text x="198.1" y="145.5">TYPICAL SECTION</text>
<text x="183.7" y="155.7">STA. 10+00.00 TO STA. 98+40.00</text>
<text x="210.1" y="150.6">SR 22</text>
<text x="193.2" y="160.8">SMOOTHNESS CLASS 3</text>
<text x="78.8" y="171.6">TRAFFIC DATA</text>
<text x="200.5" y="172.5">TRAVEL LANES</text>
<text x="192.6" y="201.4">SHOULDER PAVEMENT</text>
<text x="299.9" y="218.1">SHOULDER PAVEMENT DETAIL</text>
</g>
<g font-size="1.8">
<text x="65.5" y="19.5">R/W LINE</text>
<text x="354.6" y="19.2">R/W LINE</text>
<text x="210.1" y="26.5">R/W 124'</text>
<text x="192.1" y="42.6">STANDARD CLEARING AND GRUBBING</text>
<text x="179.3" y="60.4">10'</text>
<text x="206.2" y="63.2">TRAVEL LANES</text>
<text x="214.1" y="60.5">24'</text>
<text x="249.1" y="60.4">10'</text>
<text x="156.7" y="70.4">1'-4&quot; SOD</text>
<text x="262.3" y="70.7">1'-4&quot; SOD</text>
<text x="142.1" y="77.5">TURF</text>
<text x="185" y="77.9">5'</text>
<text x="202.6" y="77.5">12'</text>
<text x="227.2" y="77.5">12'</text>
<text x="244.5" y="77.9">5'</text>
<text x="278.9" y="77.5">TURF</text>
<text x="180.8" y="80.6">SHLDR.</text>
<text x="181.9" y="83.2">PAVT.</text>
<text x="240.3" y="80.6">SHLDR.</text>
<text x="241.4" y="83.2">PAVT.</text>
<text x="223.4" y="87.4">PROFILE</text>
<text x="122.9" y="95.5">2' MIN.</text>
<text x="175.5" y="95.2" transform="rotate(-3 175.5 95.2)">4 &quot;</text>
<text x="194.5" y="95.2" transform="rotate(-3 194.5 95.2)">4 &quot;</text>
<text x="222.7" y="90.1">GRADE POINT</text>
<text x="235.7" y="95.2" transform="rotate(-3 235.7 95.2)">4 &quot;</text>
<text x="254.7" y="95.2" transform="rotate(-3 254.7 95.2)">4 &quot;</text>
<text x="46.3" y="98.9">NATURAL GROUND</text>
<text x="135.4" y="98.1">3'</text>
<text x="298.5" y="97.4">2' MIN.</text>
<text x="172.1" y="106.9" transform="rotate(-7 172.1 106.9)">0 .0 6</text>
<text x="200.5" y="104.1" transform="rotate(-2 200.5 104.1)">0 .0 2</text>
<text x="225.7" y="103.9" transform="rotate(2 225.7 103.9)">0 .0 2</text>
<text x="254.3" y="106.3" transform="rotate(7 254.3 106.3)">0 .0 6</text>
<text x="126.2" y="113.4" transform="rotate(27 126.2 113.4)">1 :4</text>
<text x="151.1" y="113.5" transform="rotate(-18 151.1 113.5)">1 :6</text>
<text x="282.3" y="114" transform="rotate(18 282.3 114)">1 :6</text>
<text x="135.9" y="114.3" transform="rotate(-90 135.9 114.3)">2.5'</text>
<text x="214.7" y="118.7">12&quot;</text>
<text x="352" y="116.3">NATURAL GROUND</text>
<text x="201.1" y="125.6">LBR 40</text>
<text x="201.1" y="122.9">TYPE B STABILIZATION</text>
<text x="255.3" y="125.4">SHOULDER</text>
<text x="255.3" y="122.7">SEE</text>
<text x="143" y="129.3">DEPTH AND WIDTH VARIES</text>
<text x="255.3" y="128">PAVEMENT DETAIL.</text>
<text x="344.6" y="149.6">10'</text>
<text x="334.5" y="155">5'</text>
<text x="328.5" y="160.3">PAVEMENT</text>
<text x="328.5" y="157.7">SHOULDER</text>
<text x="327.7" y="165.3">4&quot;</text>
<text x="343.4" y="165.1">4&quot;</text>
<text x="307.6" y="168.9" transform="rotate(1 307.6 168.9)">0 .0 2</text>
<text x="332.9" y="170.8" transform="rotate(8 332.9 170.8)">0 .0 6</text>
<text x="61" y="179.6">ESTIMATED OPENING YEAR = 2020 AADT = 7600</text>
<text x="61" y="177">CURRENT YEAR</text>
<text x="96.8" y="177">= 2018 AADT = 6800</text>
<text x="374.5" y="179" transform="rotate(24 374.5 179)">1 :6</text>
<text x="61" y="185">K = 6%</text>
<text x="61" y="182.3">ESTIMATED DESIGN YEAR</text>
<text x="72.9" y="185">D = 55%</text>
<text x="86.8" y="185">T = 2% (24 HOUR)</text>
<text x="99.6" y="182.3">= 2040 AADT = 12000</text>
<text x="184.2" y="184.2">TYPE SP STRUCTURAL COURSE (TRAFFIC C) (2&quot;)</text>
<text x="199.3" y="181.6">OPTIONAL BASE GROUP 8</text>
<text x="61" y="190.3">DESIGN SPEED = 55 MPH</text>
<text x="61" y="187.6">DESIGN HOUR T = 1%</text>
<text x="177.6" y="187.5">FRICTION COURSE FC-12.5 (TRAFFIC C) (1</text>
<text x="237.3" y="187.5">&quot;) (PG 76-22)</text>
<text x="61" y="193">CONTEXT CLASSIFICATION = C2</text>
<text x="293.5" y="196.8">OPTIONAL BASE</text>
<text x="335.2" y="197.2">THIS AREA MAY BE CONSTRUCTED</text>
<text x="304.9" y="203.9">TYPE B</text>
<text x="334.4" y="202.6">AT NO ADDITIONAL COMPENSATION</text>
<text x="334.4" y="199.9">OF OPTIONAL BASE MATERIAL</text>
<text x="198.5" y="209">OPTIONAL BASE GROUP 1</text>
<text x="298.9" y="206.6">STABILILZATION</text>
<text x="305.1" y="209.2">LBR 40</text>
<text x="176.4" y="213.1">FRICTION COURSE FC-12.5 (TRAFFIC C) (1</text>
<text x="237.9" y="213.1">&quot;) (PG 76-22)</text>
<text x="180.9" y="254.1">ENGINEER OF RECORD</text>
<text x="252" y="255">STATE OF FLORIDA</text>
<text x="398.1" y="255.5">SHEET</text>
<text x="168" y="261.6">LICENSE NUMBER:12345</text>
<text x="168" y="259">LUKE S. WALKER, P.E.</text>
<text x="236.7" y="258.2">DEPARTMENT OF TRANSPORTATION</text>
<text x="400.3" y="259.1">NO.</text>
<text x="168" y="269.6">TALLAHASSEE, FL 32301</text>
<text x="168" y="267">123 MAIN ST</text>
<text x="168" y="264.3">ROADWAY ENGINEERS, INC.</text>
<text x="230.8" y="268.6">SR 22</text>
<text x="254.3" y="268.6">LEON</text>
<text x="277.8" y="268.6">123456-1-52-01</text>
<text x="401.9" y="267.6">4</text>
<text x="414.2" y="271.8" transform="rotate(-90 414.2 271.8)">THE OFFICIAL RECORD OF THIS SHEET IS THE ELECTRONIC FILE DIGITALLY SIGNED AND SEALED UNDER RULE 61G15-23.004, F.A.C.</text>
</g>
<g font-size="1.5">
<text x="23.3" y="257.2">DATE</text>
<text x="55" y="257.2">DESCRIPTION</text>
<text x="87.1" y="253.9">REVISIONS</text>
<text x="96.5" y="257.2">DATE</text>
<text x="126.8" y="257.1">DESCRIPTION</text>
<text x="229.2" y="262.8">ROAD NO.</text>
<text x="253" y="262.8">COUNTY</text>
<text x="273.1" y="262.8">FINANCIAL PROJECT ID</text>
</g>
<g font-size="1.3">
<text x="356.4" y="274.4">C:\CADD_Docs\FDM\FDM_900_Exhibit_Master.dgn : 913-1</text>
<text x="368.7" y="276.6">KNASDMS</text>
<text x="384.6" y="276.6">8/14/2025</text>
<text x="401.1" y="276.6">1:48:25 PM</text>
</g>
<g font-size="1.2">
<text x="235.1" y="186.4">1</text>
<text x="236.2" y="187.6">2</text>
<text x="236" y="212">1</text>
<text x="236.7" y="213.3">2</text>
</g>
</svg>
